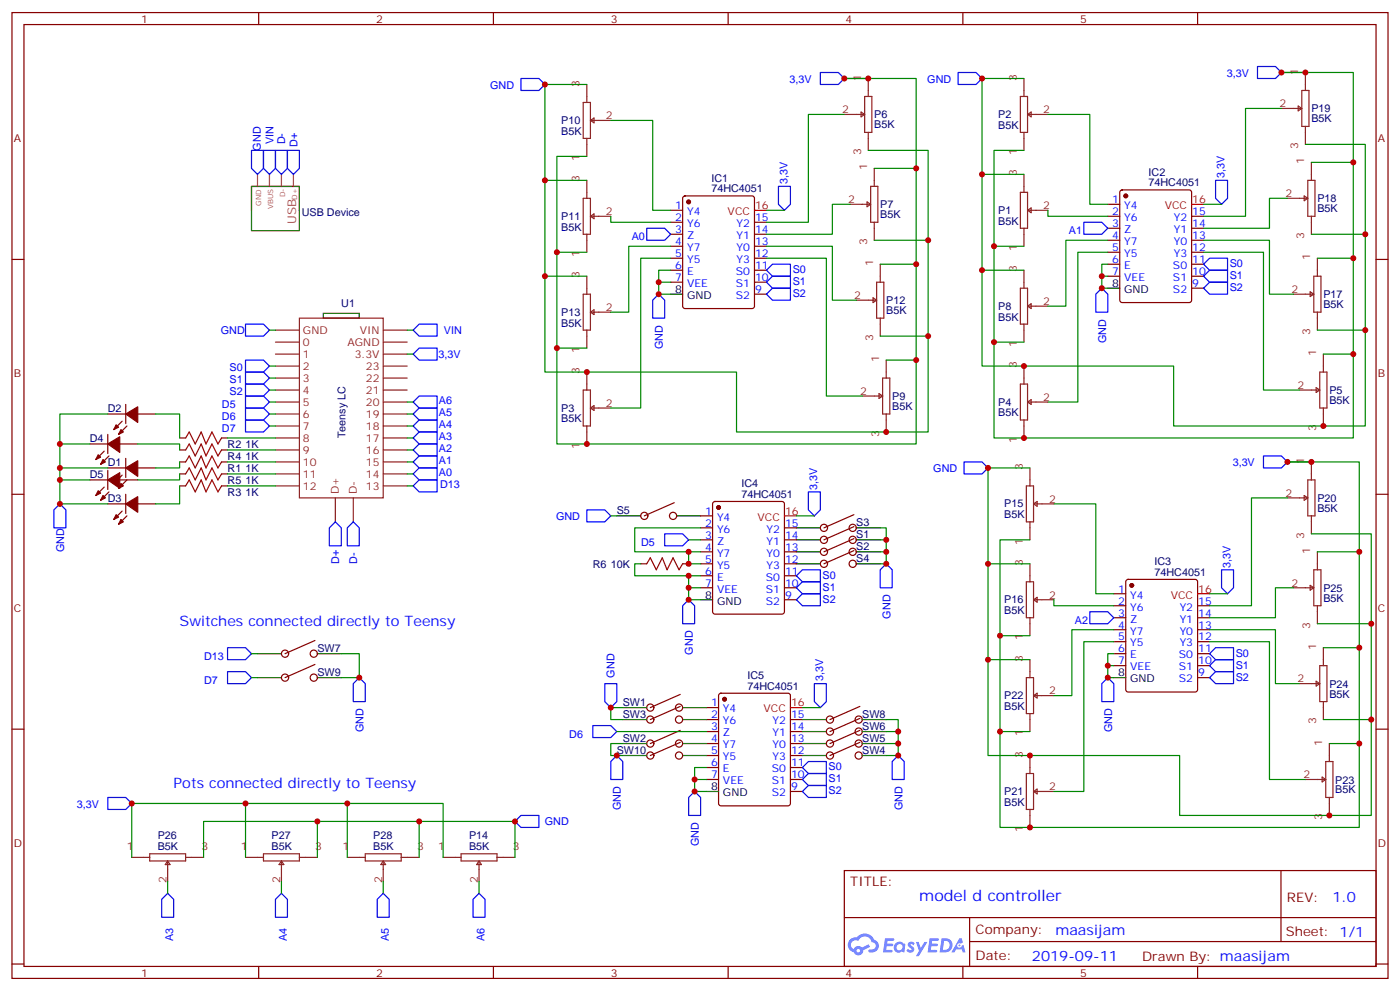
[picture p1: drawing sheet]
<svg xmlns="http://www.w3.org/2000/svg" width="412mm" height="292mm" viewBox="0 0 412 292" stroke-linecap="round" stroke-linejoin="round" font-family="sans-serif">
<g fill="none" stroke="#870000" stroke-width=".35">
<path d="M3.5 3.7h405.4v284.3h-405.4zM7.1 7.2h398.2v277.3h-398.2zM76.2 3.7v3.5M145.3 3.7v3.5M214.5 3.7v3.5M283.6 3.7v3.5M352.8 3.7v3.5M3.5 76.4h3.6M405.3 76.4h3.6M3.5 145.5h3.6M405.3 145.5h3.6M3.5 214.7h3.6"/>
<path d="M405.3 214.7h3.6M248.7 256.3h156.6v28.2h-156.6zM377.3 256.3v20.9M248.7 270.1h156.5M285.6 277.2h119.6M285.6 270.1v14.2M3.5 283.8h3.6M76.2 284.5v3.5M145.3 284.5v3.5M214.5 284.5v3.5M283.6 284.5v3.5M352.8 284.5v3.5"/>
<path d="M405.3 283.8h3.6"/>
</g>
<g fill="#5487ff">
<path d="M267.7 277.5a1.22 1.22 0 0 1 1.7 .2l-.4 .6a.47 .47 0 0 0-.3-.4 .47 .47 0 0 0-.5 .2l.1 .2a1.14 1.14 0 0 1 .8 1.8 1.14 1.14 0 0 1-1.9 0l-.2-.2 .5-.6 .7 .5a.29 .29 0 0 0 .3-.3 .29 .29 0 0 0-.2-.3 1.04 1.04 0 0 1-.6-1.7z"/>
<path d="M260.7 276.2h2.4l.3 .2-.2 .5-1.8 .1-.1 .8h1.5l.3 .4-.3 .4h-1.6l-.2 1.1h1.7l.2 .3-.2 .3-2.6 .1z"/>
<path d="M273.8 276.2h2.4l.3 .2-.1 .5-1.8 .1-.2 .8h1.6l.3 .4-.4 .4-1.6-.1-.1 1.1 1.7 .1 .2 .3-.2 .3-2.6 .1z"/>
<path d="M282.6 276.2h.7l.3 1.3-.6 .3a.69 .69 0 0 0-1 .3 .69 .69 0 0 0 .4 .9 .69 .69 0 0 0 .9-.6l.5-.2 .6 2.2h-.8l-.2-.9h-1.8l-.5 .9h-.8z"/>
<path d="M269.8 277.3h.8l.6 1.8 1.1-1.8h.9l-2.6 4.2h-.8l.9-1.5z"/>
<path d="M277.4 276.2l-.6 4.2h1.3a2.11 2.11 0 0 0 2.5-2.1 2.11 2.11 0 0 0-2.5-2.1zM278.1 277a1.39 1.39 0 0 1 1.7 1.4 1.39 1.39 0 0 1-1.8 1.2h-.3z"/>
<path d="M263.7 277.8a1.54 1.54 0 0 0-.1 2.2 1.54 1.54 0 0 0 2.2 .1l.6 .3 .3-2.3-.2-.3h-.4a1.49 1.49 0 0 0-2.4 0zM264 278.8a.94 .94 0 0 1 1.8 0 .94 .94 0 0 1-1.8 0z"/>
<path d="M250.4 276.6a2.18 2.18 0 0 0 1.1 3.7 1.44 1.44 0 0 0 1.6 .9 1.44 1.44 0 0 0 1.2-1.4l2-1.1-.5-.7-1.9 1a1.47 1.47 0 0 0-2.4 .4 1.39 1.39 0 0 1-.7-1.9 1.39 1.39 0 0 1 2-.5 2.12 2.12 0 0 1 2.2-1.3 2.12 2.12 0 0 1 1.9 1.7 1.14 1.14 0 0 1 1.1 1.4 1.14 1.14 0 0 1-1.7 .7 .43 .43 0 0 0-.5 .4 .43 .43 0 0 0 .4 .5 1.98 1.98 0 0 0 2.5-1.2 1.98 1.98 0 0 0-1.2-2.6 3.1 3.1 0 0 0-5.3-.6l-.9 .1zM252.3 279.9a.55 .55 0 0 1 1.1 0 .55 .55 0 0 1-1.1 0z"/>
<circle cx="282.6" cy="278.3" r=".26"/>
</g>
<g fill="none" stroke="#000" stroke-width=".35">
<path d="M74.1 54.9h14.1v13h-14.1zM95.2 92.3h10.6v1.4h-10.6zM197.6 86.6h3.5M326.3 84.8h3.5M181.7 151.9h7M199.3 151.9h7.1M234.6 155.4h7.1M234.6 158.9h7.1M252.2 155.4h7.1M252.2 158.9h7.1M206.4 176.6h3.5M234.6 162.5h7.1"/>
<path d="M234.6 166h7.1M252.2 162.5h7.1M252.2 166h7.1M75.8 199.5h7.1M75.8 192.4h7.1M93.5 199.5h7M93.5 192.4h7M328.1 199.5h3.5M183.4 208.3h7.1M183.4 211.8h7.1M183.4 218.9h7.1M201.1 208.3h7"/>
<path d="M201.1 211.8h7M201.1 218.9h7M236.4 211.8h7M236.4 218.9h7M236.4 215.4h7M254 211.8h7.1M254 218.9h7.1M254 215.4h7.1M183.4 222.4h7.1M201.1 222.4h7M208.1 233h3.6M236.4 222.4h7"/>
<path d="M254 222.4h7.1"/>
</g>
<g fill="none" stroke="#8c2424" stroke-width=".35">
<path d="M171.8 30.2h2.1v10.5h-2.1zM172.9 24.9v5.3M173.9 35.5h6M173.9 35.5l1.1-.8v1.5zM248.7 33.7h6M253.6 33l1.1 .7-1.1 .7zM254.7 28.4h2.1v10.6h-2.1zM255.8 23.1v5.3M255.8 39v5.3M300.6 28.4h2.1v10.6h-2.1zM301.6 23.1v5.3M301.6 39v5.3"/>
<path d="M302.7 33.7h6M302.7 33.7l1-.7v1.4zM377.5 31.9h6M382.4 31.2l1.1 .7-1.1 .7zM383.5 26.6h2.1v10.6h-2.1zM384.5 21.3v5.3M384.5 37.2v5.3M171.8 58.4h2.1v10.6h-2.1zM172.9 40.7v5.3M172.9 53.1v5.3M255.4 59.4l1.1 .7-1.1 .8zM256.5 54.9h2.1v10.5h-2.1z"/>
<path d="M257.5 49.6v5.3M300.6 56.6h2.1v10.6h-2.1zM301.6 51.3v5.3M379.2 58.4h6M384.2 57.7l1 .7-1 .7zM385.2 53.1h2.1v10.6h-2.1zM386.3 47.8v5.3M172.9 69v5.3M173.9 63.7l1.1-.7v1.4zM173.9 63.7h6M250.5 60.1h6M257.5 65.4v5.3"/>
<path d="M259.3 77.8v5.3M301.6 67.2v5.3M301.6 79.6v5.2M302.7 61.9l1-.7v1.4zM302.7 61.9h6M386.3 63.7v5.3M388.1 76v5.3M81.1 97.2h7.1M88.2 93.7h24.7v52.9h-24.7zM112.9 97.2h7M171.8 86.6h2.1v10.6h-2.1zM172.9 81.3v5.3"/>
<path d="M172.9 97.2v5.3M173.9 91.9l1.1-.7v1.4zM173.9 91.9h6M252.2 88.4h6M257.2 87.7l1 .7-1 .7zM258.2 83.1h2.1v10.6h-2.1zM259.3 93.7v5.3M300.6 84.8h2.1v10.6h-2.1zM301.6 95.4v5.3M302.7 90.1l1-.7v1.4zM302.7 90.1h6M381 86.6h6"/>
<path d="M385.9 85.9l1.1 .7-1.1 .7zM387 81.3h2.1v10.6h-2.1zM388.1 91.9v5.3M81.1 100.7h7.1M81.1 104.2h7.1M81.1 107.8h7.1M81.1 111.3h7.1M81.1 114.8h7.1M81.1 118.4h7.1M112.9 100.7h7M112.9 104.2h7M112.9 107.8h7"/>
<path d="M112.9 111.3h7M112.9 114.8h7M112.9 118.4h7M171.8 114.8h2.1v10.6h-2.1zM172.9 109.5v5.3M254 116.6h6M258.9 115.9l1.1 .7-1.1 .7zM260 111.3h2.1v10.6h-2.1zM261.1 106v5.3M300.6 113.1h2.1v10.5h-2.1zM301.6 107.8v5.3M302.7 118.4h6"/>
<path d="M302.7 118.4l1-.7v1.4zM382.8 114.8h6M387.7 114.1l1.1 .7-1.1 .7zM388.8 109.5h2.1v10.6h-2.1zM389.8 104.2v5.3M81.1 121.9h7.1M81.1 125.4h7.1M81.1 128.9h7.1M81.1 132.5h7.1M81.1 136h7.1M81.1 139.5h7.1M112.9 121.9h7"/>
<path d="M112.9 125.4h7M112.9 128.9h7M112.9 132.5h7M112.9 136h7M112.9 139.5h7M172.9 125.4v5.3M173.9 120.1l1.1-.7v1.4zM173.9 120.1h6M261.1 121.9v5.3M301.6 123.6v5.3M303.4 137.8v5.3M386.3 136v5.3"/>
<path d="M389.8 120.1v5.3M81.1 143.1h7.1M98.8 146.6v7M104.1 146.6v7M112.9 143.1h7M302.3 143.1h2.1v10.5h-2.1zM303.4 153.6v5.3M304.4 148.3l1.1-.7v1.4zM304.4 148.3h6M379.2 146.6h6M384.2 145.9l1 .7-1 .7zM385.2 141.3h2.1v10.6h-2.1z"/>
<path d="M386.3 151.9v5.3M302.3 171.3h2.1v10.6h-2.1zM303.4 166v5.3M304.4 176.6l1.1-.7v1.4zM304.4 176.6h6M381 173h6M385.9 172.3l1.1 .7-1.1 .7zM387 167.7h2.1v10.6h-2.1zM388.1 162.5v5.2M388.1 178.3v5.3M302.3 199.5h2.1v10.6h-2.1zM303.4 181.9v5.2"/>
<path d="M303.4 194.2v5.3M388.8 196h2.1v10.6h-2.1zM389.8 190.7v5.3M303.4 210.1v5.3M304.4 204.8l1.1-.7v1.4zM304.4 204.8h6M382.8 201.3h6M387.7 200.6l1.1 .7-1.1 .7zM389.8 206.6v5.2M391.6 218.9v5.3M302.3 227.7h2.1v10.6h-2.1zM303.4 222.4v5.3"/>
<path d="M303.4 238.3v5.3M304.4 233h6M304.4 233l1.1-.7v1.4zM384.5 229.5h6M389.5 228.8l1 .7-1 .7zM390.5 224.2h2.1v10.6h-2.1zM391.6 234.8v5.3M38.8 252.4h5.3M44.1 251.4h10.6v2.1h-10.6zM49.4 253.5v6M49.4 253.5l.7 1h-1.4zM54.7 252.4h5.3"/>
<path d="M72.3 252.4h5.3M77.6 251.4h10.6v2.1h-10.6zM82.9 253.5l.7 1h-1.4zM82.9 253.5v6M88.2 252.4h5.3M102.3 252.4h5.3M107.6 251.4h10.6v2.1h-10.6zM112.9 253.5l.7 1h-1.4zM112.9 253.5v6M118.2 252.4h5.3M130.5 252.4h5.3M135.8 251.4h10.6v2.1h-10.6z"/>
<path d="M141.1 253.5l.7 1h-1.4zM141.1 253.5v6M146.4 252.4h5.3"/>
</g>
<g fill="none" stroke="#870000" stroke-width=".35">
<path d="M201.3 57.9l.5-.2h19.7l.7 .4v32l-.4 .7h-20l-.7-.4v-32zM330.1 56.1l.5-.2h19.7l.7 .4v32.1l-.4 .6-20 .1-.7-.5-.1-32zM197.6 61.9h3.5M197.6 65.4h3.5M197.6 69h3.5M197.6 72.5h3.5M197.6 76h3.5M197.6 79.6h3.5M222.2 65.4h3.6M222.2 69h3.6M222.2 72.5h3.6M222.2 76h3.6"/>
<path d="M222.2 79.6h3.6M326.3 60.1h3.5M326.3 63.7h3.5M326.3 67.2h3.5M326.3 70.7h3.5M326.3 74.3h3.5M326.3 77.8h3.5M351 63.7h3.5M351 67.2h3.5M351 70.7h3.5M351 74.3h3.5M351 77.8h3.5"/>
<path d="M197.6 83.1h3.5M222.2 83.1h3.6M222.2 86.6h3.6M326.3 81.3h3.5M351 81.3h3.5M351 84.8h3.5M37 119.1v5.6M26.5 130.7h5.2M30.7 132.8l-2.5 2.5M31.7 121.9h5.3M31.7 127.9v5.6M31.7 138.5v5.6"/>
<path d="M31.7 137.8h5.3M32.1 134.2l-2.5 2.5M35.3 130.7h5.3M36 124l-2.5 2.5M36 139.9l-2.5 2.4M37 134.9v5.7M37.4 125.4l-2.5 2.5M40.6 121.9h5.3M40.6 137.8h5.3M52.9 128.9h1.8M52.9 132.5h1.8M52.9 136h1.8"/>
<path d="M52.9 139.5h1.8M65.3 128.9h1.7M65.3 132.5h1.7M65.3 136h1.7M65.3 139.5h1.7M26.5 141.3h5.2M30.7 143.4l-2.5 2.5M31.7 148.3h5.3M32.1 144.8l-2.5 2.5M35.3 141.3h5.3M36 150.5l-2.5 2.4M37 145.5v5.7"/>
<path d="M37.4 141.3l-2.5 2.5M37.4 151.9l-2.5 2.4M40.6 148.3h5.3M52.9 143.1h1.8M65.3 143.1h1.7M198.6 148l-8.8 3.9M206.4 151.9h3.5M206.4 155.4h3.5M206.4 158.9h3.5M210.1 147.8l.5-.2h19.8l.6 .5 .1 32-.5 .6-20 .1-.6-.5-.1-32zM231.1 155.4h3.5M231.1 158.9h3.5"/>
<path d="M251.5 151.5l-8.8 3.9M251.5 155l-8.8 3.9M251.5 158.6l-8.8 3.9M188.7 166h1.8M201.1 166h1.7M206.4 162.5h3.5M206.4 166h3.5M206.4 169.5h3.5M206.4 173h3.5M231.1 162.5h3.5M231.1 166h3.5M231.1 169.5h3.5"/>
<path d="M231.1 173h3.5M231.1 176.6h3.5M251.5 162.1l-8.8 3.9M328.1 174.8h3.5M328.1 178.3h3.5M331.8 170.8l.5-.2h19.8l.6 .4 .1 32-.5 .7h-20l-.6-.4-.1-32zM352.8 178.3h3.5M92.8 188.6l-8.8 3.8M92.8 195.6l-8.8 3.9M328.1 181.9h3.5M328.1 185.4h3.5M328.1 188.9h3.5"/>
<path d="M328.1 192.4h3.5M328.1 196h3.5M352.8 181.9h3.5M352.8 185.4h3.5M352.8 188.9h3.5M352.8 192.4h3.5M352.8 196h3.5M352.8 199.5h3.5M192.6 218.9a1.06 1.06 0 0 0-1.5-1 1.06 1.06 0 0 0-.3 1.8 1.06 1.06 0 0 0 1.8-.5v-.3M200.4 204.4l-8.8 3.9M200.4 208l-8.8 3.8M200.4 215l-8.8 3.9"/>
<path d="M200.4 218.5l-8.8 3.9M201.1 218.9a1.06 1.06 0 0 0-1.5-1 1.06 1.06 0 0 0-.3 1.8 1.06 1.06 0 0 0 1.7-.5l.1-.3M208.1 208.3h3.6M208.1 211.8h3.6M208.1 215.4h3.6M208.1 218.9h3.6M211.9 204.3l.5-.2h19.7l.7 .4v32l-.4 .7h-20l-.7-.4v-32zM232.8 211.8h3.6M232.8 215.4h3.6M232.8 218.9h3.6M245.5 218.9a1.06 1.06 0 0 0-1.5-1 1.06 1.06 0 0 0-.2 1.8 1.06 1.06 0 0 0 1.7-.5v-.3M253.3 208l-8.8 3.8"/>
<path d="M253.3 211.5l-8.8 3.9M253.3 215l-8.8 3.9M253.3 218.5l-8.8 3.9M254 218.9a1.06 1.06 0 0 0-1.5-1 1.06 1.06 0 0 0-.3 1.8 1.06 1.06 0 0 0 1.7-.5l.1-.3M208.1 222.4h3.6M208.1 226h3.6M208.1 229.5h3.6M232.8 222.4h3.6M232.8 226h3.6M232.8 229.5h3.6M232.8 233h3.6"/>
<circle cx="189.8" cy="151.9" r="1.06"/>
<circle cx="198.3" cy="151.9" r="1.06"/>
<circle cx="242.7" cy="155.4" r="1.06"/>
<circle cx="242.7" cy="158.9" r="1.06"/>
<circle cx="251.2" cy="155.4" r="1.06"/>
<circle cx="251.2" cy="158.9" r="1.06"/>
<circle cx="242.7" cy="166" r="1.06"/>
<circle cx="242.7" cy="162.5" r="1.06"/>
<circle cx="251.2" cy="166" r="1.06"/>
<circle cx="251.2" cy="162.5" r="1.06"/>
<circle cx="84" cy="199.5" r="1.06"/>
<circle cx="84" cy="192.4" r="1.06"/>
<circle cx="92.4" cy="192.4" r="1.06"/>
<circle cx="92.4" cy="199.5" r="1.06"/>
<circle cx="191.6" cy="211.8" r="1.06"/>
<circle cx="191.6" cy="208.3" r="1.06"/>
<circle cx="200" cy="208.3" r="1.06"/>
<circle cx="200" cy="211.8" r="1.06"/>
<circle cx="244.5" cy="215.4" r="1.06"/>
<circle cx="244.5" cy="211.8" r="1.06"/>
<circle cx="252.9" cy="211.8" r="1.06"/>
<circle cx="252.9" cy="215.4" r="1.06"/>
<circle cx="191.6" cy="222.4" r="1.06"/>
<circle cx="200" cy="222.4" r="1.06"/>
<circle cx="244.5" cy="222.4" r="1.06"/>
<circle cx="252.9" cy="222.4" r="1.06"/>
</g>
<g fill="#870000" stroke="#870000" stroke-width=".35">
<path d="M34.2 125.1l.7 .7-1.4 .7z"/>
<path d="M35.6 126.5l.7 .7-1.4 .7z"/>
<path d="M37 121.9l3.6-2.1v4.6z"/>
<path d="M28.9 133.9l.7 .7-1.4 .7z"/>
<path d="M30.3 135.3l.7 .7-1.4 .7z"/>
<path d="M31.7 130.7l3.6-2.1v4.6z"/>
<path d="M34.2 140.9l.7 .7-1.4 .7z"/>
<path d="M35.6 142.3l.7 .8-1.4 .7z"/>
<path d="M37 137.8l3.6-2.2v4.6z"/>
<path d="M28.9 144.5l.7 .7-1.4 .7z"/>
<path d="M30.3 145.9l.7 .7-1.4 .7z"/>
<path d="M31.7 141.3l3.6-2.1v4.6z"/>
<path d="M34.2 151.5l.7 .7-1.4 .7z"/>
<path d="M35.6 152.9l.7 .7-1.4 .7z"/>
<path d="M37 148.3l3.6-2.1v4.6z"/>
<circle cx="202.8" cy="59.4" r=".53"/>
<circle cx="211.7" cy="149.4" r=".53"/>
<circle cx="331.6" cy="57.7" r=".53"/>
<circle cx="333.4" cy="172.3" r=".53"/>
<circle cx="213.4" cy="205.8" r=".53"/>
</g>
<path d="M222.2 61.9h3.6M351 60.1h3.5M231.1 151.9h3.5M352.8 174.8h3.5M232.8 208.3h3.6" fill="none" stroke="#f00" stroke-width=".35"/>
<path d="M54.7 128.9l1-1.7 1.8 3.5 1.8-3.5 1.4 3.5 1.7-3.5 1.8 3.5 1.1-1.8M54.7 132.5l1-1.8 1.8 3.5 1.8-3.5 1.4 3.5 1.7-3.5 1.8 3.5 1.1-1.7M54.7 136l1-1.8 1.8 3.6 1.8-3.6 1.4 3.6 1.7-3.6 1.8 3.6 1.1-1.8M54.7 139.5l1-1.7 1.8 3.5 1.8-3.5 1.4 3.5 1.7-3.5 1.8 3.5 1.1-1.8M54.7 143.1l1-1.8 1.8 3.5 1.8-3.5 1.4 3.5 1.7-3.5 1.8 3.5 1.1-1.7M190.5 166l1.1-1.8 1.7 3.5 1.8-3.5 1.4 3.5 1.8-3.5 1.7 3.5 1.1-1.7" fill="none" stroke="#a10000" stroke-width=".35"/>
<path d="M75.8 51.3v3.5M79.4 51.3v3.5M82.9 51.3v3.5M86.4 51.3v3.5M74.1 62v-7.1h14.1v7.1" fill="none" stroke="#a64a4a" stroke-width=".35"/>
<g fill="none" stroke="#00f" stroke-width=".35">
<path d="M370.4 19.6h5.3l1.8 1.7-1.8 1.8h-5.3zM153.5 23.1h5.2l1.8 1.8-1.8 1.7h-5.2zM241.7 21.3h5.2l1.8 1.8-1.8 1.8h-5.2zM282.2 21.3h5.3l1.8 1.8-1.8 1.8h-5.3zM74.1 44.3h3.5v5.3l-1.8 1.7-1.7-1.7zM77.6 44.3h3.5v5.3l-1.7 1.7-1.8-1.7zM81.1 44.3h3.6v5.3l-1.8 1.7-1.8-1.7zM84.7 44.3h3.5v5.3l-1.8 1.7-1.7-1.7zM229.3 54.9h3.5v5.2l-1.7 1.8-1.8-1.8zM358.1 53.1h3.5v5.3l-1.8 1.7-1.7-1.7zM190.5 67.2h5.3l1.8 1.8-1.8 1.7h-5.3zM225.8 79.6l1.7-1.8h5.3v3.5h-5.3z"/>
<path d="M319.3 65.4h5.3l1.7 1.8-1.7 1.8h-5.3zM354.5 77.8l1.8-1.8h5.3v3.6h-5.3zM72.3 95.4h5.3l1.8 1.8-1.8 1.8h-5.3zM121.7 97.2l1.8-1.8h5.3v3.6h-5.3zM194 86.6l1.8 1.8v5.3h-3.5v-5.3zM225.8 86.6l1.7-1.8h5.3v3.6h-5.3zM225.8 83.1l1.7-1.8h5.3v3.5h-5.3zM324.6 84.8l1.7 1.8v5.3h-3.5v-5.3zM354.5 81.3l1.8-1.7h5.3v3.5h-5.3zM354.5 84.8l1.8-1.7h5.3v3.5h-5.3zM72.3 106h5.3l1.8 1.8-1.8 1.7h-5.3zM72.3 109.5h5.3l1.8 1.8-1.8 1.8h-5.3z"/>
<path d="M72.3 113.1h5.3l1.8 1.7-1.8 1.8h-5.3zM72.3 116.6h5.3l1.8 1.8-1.8 1.7h-5.3zM121.7 104.2l1.8-1.7h5.3v3.5h-5.3zM121.7 118.4l1.8-1.8h5.3v3.5h-5.3zM72.3 120.1h5.3l1.8 1.8-1.8 1.7h-5.3zM72.3 123.6h5.3l1.8 1.8-1.8 1.8h-5.3zM121.7 139.5l1.8-1.7h5.3v3.5h-5.3zM121.7 136l1.8-1.8h5.3v3.6h-5.3zM121.7 132.5l1.8-1.8h5.3v3.5h-5.3zM121.7 128.9l1.8-1.7h5.3v3.5h-5.3zM121.7 125.4l1.8-1.8h5.3v3.6h-5.3zM121.7 121.9l1.8-1.8h5.3v3.5h-5.3z"/>
<path d="M284 136h5.3l1.7 1.8-1.7 1.7h-5.3zM372.2 134.2h5.3l1.7 1.8-1.7 1.8h-5.3zM17.6 148.3l1.8 1.8v5.3h-3.5v-5.3zM98.8 153.6l1.7 1.8v5.3h-3.5v-5.3zM104.1 153.6l1.7 1.8v5.3h-3.5v-5.3zM121.7 143.1l1.8-1.8h5.3v3.5h-5.3zM172.9 150.1h5.3l1.7 1.8-1.7 1.7h-5.3zM195.8 157.2h5.3l1.7 1.7-1.7 1.8h-5.3zM238.1 144.8h3.6v5.3l-1.8 1.8-1.8-1.8zM202.8 176.6l1.8 1.7v5.3h-3.5v-5.3zM234.6 169.5l1.8-1.8h5.3v3.6h-5.3zM234.6 173l1.8-1.7h5.3v3.5h-5.3z"/>
<path d="M234.6 176.6l1.8-1.8h5.3v3.5h-5.3zM261.1 166l1.7 1.7v5.3h-3.5v-5.3zM359.8 167.7h3.6v5.3l-1.8 1.8-1.8-1.8zM67 190.7h5.3l1.8 1.7-1.8 1.8h-5.3zM67 197.7h5.3l1.8 1.8-1.8 1.8h-5.3zM105.8 199.5l1.8 1.8v5.3h-3.5v-5.3zM321 180.1h5.3l1.8 1.8-1.8 1.7h-5.3zM326.3 199.5l1.8 1.8v5.3h-3.5v-5.3zM356.3 192.4l1.8-1.7h5.3v3.5h-5.3zM356.3 199.5l1.8-1.8h5.3v3.6h-5.3zM358.1 194.2h5.3v3.5h-5.3l-1.8-1.7zM174.6 213.6h5.3l1.8 1.8-1.8 1.7h-5.3z"/>
<path d="M178.2 201.3h3.5v5.3l-1.8 1.7-1.7-1.7zM239.9 201.3h3.5v5.3l-1.7 1.7-1.8-1.7zM31.7 234.8h5.3l1.8 1.7-1.8 1.8h-5.3zM181.7 222.4l1.7 1.8v5.3h-3.5v-5.3zM204.6 233l1.8 1.8v5.3h-3.6v-5.3zM236.4 233l1.7-1.8h5.3v3.6h-5.3zM236.4 229.5l1.7-1.8h5.3v3.5h-5.3zM236.4 226l1.7-1.8h5.3v3.5h-5.3zM264.6 222.4l1.7 1.8v5.3h-3.5v-5.3zM151.7 241.8l1.8-1.7h5.2v3.5h-5.2zM49.4 263l1.8 1.8v5.3h-3.6v-5.3zM82.9 263l1.8 1.8v5.3h-3.6v-5.3z"/>
<path d="M112.9 263l1.8 1.8v5.3h-3.6v-5.3zM139.3 264.8l1.8-1.8 1.8 1.8v5.3h-3.6z"/>
</g>
<g fill="none" stroke="#008700" stroke-width=".35">
<path d="M172.9 24.9h-12.4v28.2h12.4M179.9 35.5h12.4v26.4h5.3M248.7 33.7h-10.6v31.7h-12.3M255.8 23.1h-7.1h21.2v26.5M301.6 23.1h-12.3v28.2h12.3M308.7 33.7h12.3v26.4h5.3M377.5 31.9h-10.6v31.8h-12.4M384.5 21.3h-7h21.1v26.5M160.5 53.1v28.2h12.4M172.9 46h-8.9v28.3h8.9M255.8 44.3h17.6v26.4M257.5 49.6h12.4v28.2"/>
<path d="M289.3 51.3v28.3h12.3M301.6 44.3h-8.8v28.2h8.8M379.2 58.4h-5.3v8.8h-19.4M384.5 42.5h17.7v26.5M386.3 47.8h12.3v28.2M164 74.3v28.2h8.9M179.9 63.7v1.7h17.7M197.6 72.5h-12.4v19.4h-5.3M197.6 76h-8.9v44.1h-8.8M197.6 79.6h-3.6v3.5h3.6M225.8 72.5h19.4v15.9h7M225.8 76h17.6v40.6h10.6"/>
<path d="M225.8 61.9h5.3M250.5 60.1h-5.3v8.9h-19.4M257.5 70.7h15.9v28.3M259.3 77.8h10.6v28.2M289.3 79.6v28.2h56.4v17.6h56.5v-28.2h-14.1M292.8 72.5v28.2h8.8M308.7 61.9v1.8h17.6M326.3 74.3h-8.8v44.1h-8.8M326.3 70.7h-12.3v19.4h-5.3M326.3 77.8h-1.7v3.5h1.7M354.5 74.3h17.7v40.5h10.6M354.5 70.7h19.4v15.9h7.1"/>
<path d="M354.5 60.1h5.3M386.3 69h15.9v28.2M388.1 76h10.5v28.2M79.4 97.2h1.7M119.9 97.2h1.8M160.5 81.3v28.2h56.5v17.7h56.4v-28.2h-14.1M194 83.1v3.5h3.6M324.6 81.3v3.5h1.7M79.4 107.8h1.7M79.4 111.3h1.7M79.4 114.8h1.7M79.4 118.4h1.7"/>
<path d="M119.9 118.4h1.8M119.9 104.2h1.8M164 102.5v28.2h105.9v-24.7h-8.8M292.8 100.7v28.2h105.8v-24.7h-8.8M17.6 130.7v7.1h14.1M17.6 137.8v3.5h8.9M31.7 121.9h-14.1v8.8h8.9M40.6 130.7h12.3v1.8M45.9 121.9h7v7M52.9 136v1.8h-7M52.9 139.5v1.8h-12.3M67 136h14.1"/>
<path d="M67 139.5h14.1M67 132.5h14.1M67 128.9h14.1M79.4 121.9h1.7M79.4 125.4h1.7M119.9 136h1.8M119.9 139.5h1.8M119.9 132.5h1.8M119.9 121.9h1.8M119.9 125.4h1.8M119.9 128.9h1.8M303.4 137.8h-12.4v28.2h12.4"/>
<path d="M386.3 136h-7.1h21.2v26.5M17.6 141.3v7h14.1M52.9 143.1v5.2h-7M67 143.1h14.1M119.9 143.1h1.8M179.9 151.9h1.8M202.8 158.9h3.6M206.4 155.4h-19.4v7.1h19.4M234.6 151.9h5.3M259.3 155.4h1.8v3.5h-1.8M261.1 158.9v3.6h-1.8M303.4 158.9h-8.8v28.2h8.8"/>
<path d="M310.4 148.3h12.4v26.5h5.3M379.2 146.6h-10.5v31.7h-12.4M386.3 157.2h17.6v26.4M188.7 166h-1.7v3.5h15.8M202.8 173v3.6h3.6M202.8 162.5v3.5h3.6M206.4 169.5h-3.6v3.5h3.6M261.1 162.5v3.5h-1.8M291 166v28.2h12.4M310.4 176.6v1.7h17.7M356.3 174.8h5.3M381 173h-5.3v8.9h-19.4"/>
<path d="M388.1 162.5h12.3v28.2M74.1 192.4h1.7M74.1 199.5h1.7M100.5 192.4h5.3v7.1h-5.3M291 194.2v28.2h56.5v17.7h56.4v-28.3h-14.1M294.6 187.1v28.3h8.8M326.3 196v3.5h1.8M328.1 188.9h-8.8v44.1h-8.9M328.1 185.4h-12.4v19.4h-5.3M328.1 192.4h-1.8v3.6h1.8M356.3 188.9h17.6v40.6h10.6M356.3 185.4h19.4v15.9h7.1"/>
<path d="M388.1 183.6h15.8v28.2M389.8 190.7h10.6v28.2M181.7 215.4h26.4M183.4 208.3h-3.5v3.5h3.5M183.4 218.9h-3.5v3.5h3.5M236.4 208.3h5.3M261.1 211.8h3.5v3.6h-3.5M264.6 215.4v3.5h-3.5M264.6 218.9v3.5h-3.5M294.6 215.4v28.2h105.8v-24.7h-8.8M72.3 236.5h30v15.9M102.3 236.5h28.2v15.9"/>
<path d="M204.6 229.5v3.5h3.5M208.1 226h-3.5v3.5h3.5M38.8 252.4v-15.9h33.5v15.9M49.4 259.5v3.5M60 252.4v-10.6h33.5v10.6M82.9 259.5v3.5M93.5 241.8h30v10.6M112.9 259.5v3.5M123.5 241.8h28.2v10.6M141.1 259.5v3.5"/>
</g>
<g fill="#c00">
<circle cx="202.8" cy="169.5" r=".88"/>
<circle cx="202.8" cy="162.5" r=".88"/>
<circle cx="204.6" cy="233" r=".88"/>
<circle cx="204.6" cy="229.5" r=".88"/>
<circle cx="326.3" cy="199.5" r=".88"/>
<circle cx="326.3" cy="196" r=".88"/>
<circle cx="194" cy="86.6" r=".88"/>
<circle cx="194" cy="83.1" r=".88"/>
<circle cx="379.2" cy="136" r=".88"/>
<circle cx="291" cy="137.8" r=".88"/>
<circle cx="294.6" cy="187.1" r=".88"/>
<circle cx="400.4" cy="162.5" r=".88"/>
<circle cx="403.9" cy="183.6" r=".88"/>
<circle cx="291" cy="194.2" r=".88"/>
<circle cx="291" cy="166" r=".88"/>
<circle cx="391.6" cy="240.1" r=".88"/>
<circle cx="403.9" cy="211.8" r=".88"/>
<circle cx="303.4" cy="222.4" r=".88"/>
<circle cx="294.6" cy="215.4" r=".88"/>
<circle cx="303.4" cy="243.6" r=".88"/>
<circle cx="400.4" cy="190.7" r=".88"/>
<circle cx="400.4" cy="218.9" r=".88"/>
<circle cx="386.3" cy="136" r=".88"/>
<circle cx="248.7" cy="23.1" r=".88"/>
<circle cx="160.5" cy="24.9" r=".88"/>
<circle cx="164" cy="74.3" r=".88"/>
<circle cx="269.9" cy="49.6" r=".88"/>
<circle cx="273.4" cy="70.7" r=".88"/>
<circle cx="160.5" cy="81.3" r=".88"/>
<circle cx="160.5" cy="53.1" r=".88"/>
<circle cx="261.1" cy="127.2" r=".88"/>
<circle cx="273.4" cy="99" r=".88"/>
<circle cx="172.9" cy="109.5" r=".88"/>
<circle cx="164" cy="102.5" r=".88"/>
<circle cx="172.9" cy="130.7" r=".88"/>
<circle cx="269.9" cy="77.8" r=".88"/>
<circle cx="269.9" cy="106" r=".88"/>
<circle cx="255.8" cy="23.1" r=".88"/>
<circle cx="384.5" cy="21.3" r=".88"/>
<circle cx="398.6" cy="104.2" r=".88"/>
<circle cx="398.6" cy="76" r=".88"/>
<circle cx="301.6" cy="128.9" r=".88"/>
<circle cx="292.8" cy="100.7" r=".88"/>
<circle cx="301.6" cy="107.8" r=".88"/>
<circle cx="402.2" cy="97.2" r=".88"/>
<circle cx="389.8" cy="125.4" r=".88"/>
<circle cx="289.3" cy="51.3" r=".88"/>
<circle cx="289.3" cy="79.6" r=".88"/>
<circle cx="402.2" cy="69" r=".88"/>
<circle cx="398.6" cy="47.8" r=".88"/>
<circle cx="292.8" cy="72.5" r=".88"/>
<circle cx="289.3" cy="23.1" r=".88"/>
<circle cx="377.5" cy="21.3" r=".88"/>
<circle cx="324.6" cy="81.3" r=".88"/>
<circle cx="324.6" cy="84.8" r=".88"/>
<circle cx="202.8" cy="173" r=".88"/>
<circle cx="202.8" cy="176.6" r=".88"/>
<circle cx="202.8" cy="166" r=".88"/>
<circle cx="261.1" cy="158.9" r=".88"/>
<circle cx="261.1" cy="162.5" r=".88"/>
<circle cx="261.1" cy="166" r=".88"/>
<circle cx="264.6" cy="215.4" r=".88"/>
<circle cx="264.6" cy="218.9" r=".88"/>
<circle cx="264.6" cy="222.4" r=".88"/>
<circle cx="181.7" cy="222.4" r=".88"/>
<circle cx="179.9" cy="208.3" r=".88"/>
<circle cx="105.8" cy="199.5" r=".88"/>
<circle cx="72.3" cy="236.5" r=".88"/>
<circle cx="102.3" cy="236.5" r=".88"/>
<circle cx="93.5" cy="241.8" r=".88"/>
<circle cx="123.5" cy="241.8" r=".88"/>
<circle cx="151.7" cy="241.8" r=".88"/>
<circle cx="38.8" cy="236.5" r=".88"/>
<circle cx="17.6" cy="130.7" r=".88"/>
<circle cx="17.6" cy="137.8" r=".88"/>
<circle cx="17.6" cy="141.3" r=".88"/>
<circle cx="17.6" cy="148.3" r=".88"/>
</g>
<text font-size="4.6" fill="#00f" x="270.8" y="265.3">model d controller</text>
<g font-size="4.2" fill="#00f">
<text x="52.9" y="184.3">Switches connected directly to Teensy</text>
<text x="51.2" y="232">Pots connected directly to Teensy</text>
<text x="392.5" y="265.6">1.0</text>
<text x="310.9" y="275.1">maasijam</text>
<text x="304" y="282.9">2019-09-11</text>
</g>
<g font-size="3.9" fill="#800">
<text x="250.5" y="260.9">TITLE:</text>
<text x="379.1" y="265.6">REV:</text>
<text x="287.4" y="275.1">Company:</text>
<text x="378.7" y="275.7">Sheet: 1/1</text>
<text x="287.4" y="282.8">Date:</text>
<text x="336.4" y="282.8">Drawn By: maasijam</text>
</g>
<text font-size="3.5" fill="#a54b4b" x="87.3" y="66" transform="rotate(-90 87.3 66)">USB</text>
<g font-size="3.2" fill="#800">
<text x="41.6" y="6.7">1</text>
<text x="110.8" y="6.7">2</text>
<text x="179.9" y="6.7">3</text>
<text x="249.1" y="6.7">4</text>
<text x="318.2" y="6.7">5</text>
<text x="4.1" y="41.8">A</text>
<text x="405.9" y="41.8">A</text>
<text x="4.1" y="110.9">B</text>
<text x="405.9" y="110.9">B</text>
<text x="4.1" y="180.1">C</text>
<text x="405.9" y="180.1">C</text>
<text x="4.1" y="249.2">D</text>
<text x="405.9" y="249.2">D</text>
<text x="41.6" y="287.5">1</text>
<text x="110.8" y="287.5">2</text>
<text x="179.9" y="287.5">3</text>
<text x="249.1" y="287.5">4</text>
<text x="318.2" y="287.5">5</text>
</g>
<g font-size="3.2" fill="#8d2323">
<text x="253.6" y="23.7" transform="rotate(-90 253.6 23.7)">1</text>
<text x="299.5" y="23.7" transform="rotate(-90 299.5 23.7)">3</text>
<text x="382.4" y="21.9" transform="rotate(-90 382.4 21.9)">1</text>
<text x="170.7" y="25.5" transform="rotate(-90 170.7 25.5)">3</text>
<text x="178.5" y="35.1">2</text>
<text x="248.1" y="33.3">2</text>
<text x="307.3" y="33.3">2</text>
<text x="376.9" y="31.6">2</text>
<text x="170.7" y="47.4" transform="rotate(-90 170.7 47.4)">1</text>
<text x="253.6" y="45.7" transform="rotate(-90 253.6 45.7)">3</text>
<text x="299.5" y="45.7" transform="rotate(-90 299.5 45.7)">1</text>
<text x="382.4" y="43.9" transform="rotate(-90 382.4 43.9)">3</text>
<text x="170.7" y="53.7" transform="rotate(-90 170.7 53.7)">3</text>
<text x="255.4" y="50.2" transform="rotate(-90 255.4 50.2)">1</text>
<text x="299.5" y="51.9" transform="rotate(-90 299.5 51.9)">3</text>
<text x="384.2" y="48.4" transform="rotate(-90 384.2 48.4)">1</text>
<text x="249.9" y="59.8">2</text>
<text x="378.6" y="58">2</text>
<text x="178.5" y="63.3">2</text>
<text x="307.3" y="61.6">2</text>
<text x="384.2" y="70.4" transform="rotate(-90 384.2 70.4)">3</text>
<text x="170.7" y="75.7" transform="rotate(-90 170.7 75.7)">1</text>
<text x="255.4" y="72.1" transform="rotate(-90 255.4 72.1)">3</text>
<text x="299.5" y="73.9" transform="rotate(-90 299.5 73.9)">1</text>
<text x="385.9" y="76.6" transform="rotate(-90 385.9 76.6)">1</text>
<text x="170.7" y="81.9" transform="rotate(-90 170.7 81.9)">3</text>
<text x="257.2" y="78.4" transform="rotate(-90 257.2 78.4)">1</text>
<text x="299.5" y="80.2" transform="rotate(-90 299.5 80.2)">3</text>
<text x="251.6" y="88">2</text>
<text x="307.3" y="89.8">2</text>
<text x="380.4" y="86.3">2</text>
<text x="178.5" y="91.5">2</text>
<text x="89.2" y="98.2">GND</text>
<text x="89.3" y="101.8">0</text>
<text x="102.4" y="101.8">AGND</text>
<text x="106" y="98.2">VIN</text>
<text x="257.2" y="100.4" transform="rotate(-90 257.2 100.4)">3</text>
<text x="385.9" y="98.6" transform="rotate(-90 385.9 98.6)">3</text>
<text x="89.3" y="105.3">1</text>
<text x="104.5" y="105.3">3.3V</text>
<text x="170.7" y="103.9" transform="rotate(-90 170.7 103.9)">1</text>
<text x="258.9" y="106.6" transform="rotate(-90 258.9 106.6)">1</text>
<text x="299.5" y="102.1" transform="rotate(-90 299.5 102.1)">1</text>
<text x="387.7" y="104.8" transform="rotate(-90 387.7 104.8)">1</text>
<text x="89.3" y="108.8">2</text>
<text x="89.3" y="112.4">3</text>
<text x="107.8" y="112.4">22</text>
<text x="107.8" y="108.8">23</text>
<text x="170.7" y="110.1" transform="rotate(-90 170.7 110.1)">3</text>
<text x="299.5" y="108.4" transform="rotate(-90 299.5 108.4)">3</text>
<text x="89.3" y="115.9">4</text>
<text x="89.3" y="119.4">5</text>
<text x="107.8" y="119.4">20</text>
<text x="107.8" y="115.9">21</text>
<text x="178.5" y="119.8">2</text>
<text x="253.4" y="116.2">2</text>
<text x="307.3" y="118">2</text>
<text x="382.2" y="114.5">2</text>
<text x="89.3" y="122.9">6</text>
<text x="107.8" y="122.9">19</text>
<text x="89.3" y="126.5">7</text>
<text x="89.3" y="130">8</text>
<text x="107.8" y="126.5">18</text>
<text x="107.8" y="130">17</text>
<text x="258.9" y="128.6" transform="rotate(-90 258.9 128.6)">3</text>
<text x="299.5" y="130.4" transform="rotate(-90 299.5 130.4)">1</text>
<text x="387.7" y="126.8" transform="rotate(-90 387.7 126.8)">3</text>
<text x="89.3" y="133.5">9</text>
<text x="89.3" y="137.1">10</text>
<text x="107.8" y="137.1">15</text>
<text x="107.8" y="133.5">16</text>
<text x="170.7" y="132.1" transform="rotate(-90 170.7 132.1)">1</text>
<text x="384.2" y="136.6" transform="rotate(-90 384.2 136.6)">1</text>
<text x="89.3" y="140.6">11</text>
<text x="107.8" y="140.6">14</text>
<text x="301.3" y="138.4" transform="rotate(-90 301.3 138.4)">3</text>
<text x="89.3" y="144.1">12</text>
<text x="99.8" y="145.5" transform="rotate(-90 99.8 145.5)">D+</text>
<text x="105.1" y="145.5" transform="rotate(-90 105.1 145.5)">D-</text>
<text x="107.8" y="144.1">13</text>
<text x="309" y="148">2</text>
<text x="378.6" y="146.2">2</text>
<text x="301.3" y="160.3" transform="rotate(-90 301.3 160.3)">1</text>
<text x="384.2" y="158.6" transform="rotate(-90 384.2 158.6)">3</text>
<text x="301.3" y="166.6" transform="rotate(-90 301.3 166.6)">3</text>
<text x="385.9" y="163.1" transform="rotate(-90 385.9 163.1)">1</text>
<text x="380.4" y="172.7">2</text>
<text x="309" y="176.2">2</text>
<text x="385.9" y="185" transform="rotate(-90 385.9 185)">3</text>
<text x="301.3" y="188.6" transform="rotate(-90 301.3 188.6)">1</text>
<text x="387.7" y="191.3" transform="rotate(-90 387.7 191.3)">1</text>
<text x="301.3" y="194.8" transform="rotate(-90 301.3 194.8)">3</text>
<text x="382.2" y="200.9">2</text>
<text x="309" y="204.4">2</text>
<text x="387.7" y="213.3" transform="rotate(-90 387.7 213.3)">3</text>
<text x="301.3" y="216.8" transform="rotate(-90 301.3 216.8)">1</text>
<text x="389.5" y="219.5" transform="rotate(-90 389.5 219.5)">1</text>
<text x="301.3" y="223" transform="rotate(-90 301.3 223)">3</text>
<text x="309" y="232.7">2</text>
<text x="383.9" y="229.1">2</text>
<text x="301.3" y="245" transform="rotate(-90 301.3 245)">1</text>
<text x="389.5" y="241.5" transform="rotate(-90 389.5 241.5)">3</text>
<text x="37.4" y="250.3">1</text>
<text x="59.4" y="250.3">3</text>
<text x="70.9" y="250.3">1</text>
<text x="92.9" y="250.3">3</text>
<text x="100.9" y="250.3">1</text>
<text x="122.9" y="250.3">3</text>
<text x="129.1" y="250.3">1</text>
<text x="151.1" y="250.3">3</text>
<text x="49" y="260.1" transform="rotate(-90 49 260.1)">2</text>
<text x="82.5" y="260.1" transform="rotate(-90 82.5 260.1)">2</text>
<text x="112.5" y="260.1" transform="rotate(-90 112.5 260.1)">2</text>
<text x="140.8" y="260.1" transform="rotate(-90 140.8 260.1)">2</text>
</g>
<g font-size="3.2" fill="#00f">
<text x="361.3" y="22.6">3,3V</text>
<text x="144.4" y="26.1">GND</text>
<text x="232.6" y="24.4">3,3V</text>
<text x="273.2" y="24.4">GND</text>
<text x="76.9" y="44.3" transform="rotate(-90 76.9 44.3)">GND</text>
<text x="80.5" y="42.5" transform="rotate(-90 80.5 42.5)">VIN</text>
<text x="84" y="42.5" transform="rotate(-90 84 42.5)">D-</text>
<text x="87.6" y="43.3" transform="rotate(-90 87.6 43.3)">D+</text>
<text x="360.7" y="52.4" transform="rotate(-90 360.7 52.4)">3,3V</text>
<text x="231.9" y="54.2" transform="rotate(-90 231.9 54.2)">3,3V</text>
<text x="327.7" y="59.8">1</text>
<text x="198.9" y="61.6">1</text>
<text x="198.9" y="65.1">2</text>
<text x="202.4" y="63.3">Y4</text>
<text x="222.4" y="65.1">15</text>
<text x="327.7" y="63.3">2</text>
<text x="331.2" y="61.6">Y4</text>
<text x="331.2" y="65.1">Y6</text>
<text x="345.7" y="65.1">Y2</text>
<text x="351.2" y="63.3">15</text>
<text x="186.1" y="70.7">A0</text>
<text x="198.9" y="68.6">3</text>
<text x="202.4" y="66.9">Y6</text>
<text x="202.4" y="70.4">Z</text>
<text x="217" y="70.4">Y1</text>
<text x="217" y="66.9">Y2</text>
<text x="222.4" y="68.6">14</text>
<text x="314.9" y="69">A1</text>
<text x="327.7" y="66.9">3</text>
<text x="327.7" y="70.4">4</text>
<text x="331.2" y="68.6">Z</text>
<text x="345.7" y="68.6">Y1</text>
<text x="351.2" y="70.4">13</text>
<text x="351.2" y="66.9">14</text>
<text x="198.9" y="72.1">4</text>
<text x="198.9" y="75.7">5</text>
<text x="202.4" y="73.9">Y7</text>
<text x="202.4" y="77.4">Y5</text>
<text x="217" y="77.4">Y3</text>
<text x="217" y="73.9">Y0</text>
<text x="222.4" y="75.7">12</text>
<text x="222.4" y="72.1">13</text>
<text x="327.7" y="73.9">5</text>
<text x="327.7" y="77.4">6</text>
<text x="331.2" y="72.1">Y7</text>
<text x="331.2" y="75.7">Y5</text>
<text x="345.7" y="75.7">Y3</text>
<text x="345.7" y="72.1">Y0</text>
<text x="351.2" y="77.4">11</text>
<text x="351.2" y="73.9">12</text>
<text x="198.9" y="79.2">6</text>
<text x="198.9" y="82.7">7</text>
<text x="202.4" y="81">E</text>
<text x="216.8" y="81">S0</text>
<text x="222.4" y="82.7">10</text>
<text x="222.4" y="79.2">11</text>
<text x="233.5" y="83.9">S1</text>
<text x="233.5" y="80.4">S0</text>
<text x="327.7" y="81">7</text>
<text x="331.2" y="79.2">E</text>
<text x="331.2" y="82.7">VEE</text>
<text x="345.5" y="82.7">S1</text>
<text x="345.5" y="79.2">S0</text>
<text x="351.2" y="81">10</text>
<text x="362.3" y="78.7">S0</text>
<text x="362.3" y="82.2">S1</text>
<text x="202.4" y="84.5">VEE</text>
<text x="216.8" y="88">S2</text>
<text x="216.8" y="84.5">S1</text>
<text x="222.4" y="86.3">9</text>
<text x="233.5" y="87.5">S2</text>
<text x="345.5" y="86.3">S2</text>
<text x="351.2" y="84.5">9</text>
<text x="362.3" y="85.7">S2</text>
<text x="65.1" y="98.4">GND</text>
<text x="130.8" y="98.2">VIN</text>
<text x="325.8" y="101" transform="rotate(-90 325.8 101)">GND</text>
<text x="129.2" y="105.3">3,3V</text>
<text x="195.3" y="102.7" transform="rotate(-90 195.3 102.7)">GND</text>
<text x="67.6" y="109.2">S0</text>
<text x="67.6" y="112.7">S1</text>
<text x="67.6" y="116.2">S2</text>
<text x="129.3" y="118.9">A6</text>
<text x="65.4" y="120.1">D5</text>
<text x="65.4" y="123.6">D6</text>
<text x="129.3" y="125.9">A4</text>
<text x="129.3" y="122.4">A5</text>
<text x="65.4" y="127.2">D7</text>
<text x="129.3" y="129.5">A3</text>
<text x="129.3" y="136.5">A1</text>
<text x="129.3" y="133">A2</text>
<text x="363.1" y="137.2">3,3V</text>
<text x="129.3" y="140">A0</text>
<text x="129.7" y="143.6">D13</text>
<text x="274.9" y="139">GND</text>
<text x="240.8" y="144.1" transform="rotate(-90 240.8 144.1)">3,3V</text>
<text x="163.8" y="153.1">GND</text>
<text x="207.7" y="151.5">1</text>
<text x="207.7" y="155">2</text>
<text x="211.2" y="153.3">Y4</text>
<text x="231.2" y="155">15</text>
<text x="188.9" y="160.7">D5</text>
<text x="207.7" y="158.6">3</text>
<text x="211.2" y="156.8">Y6</text>
<text x="211.2" y="160.3">Z</text>
<text x="225.8" y="160.3">Y1</text>
<text x="225.8" y="156.8">Y2</text>
<text x="231.2" y="158.6">14</text>
<text x="18.9" y="162.6" transform="rotate(-90 18.9 162.6)">GND</text>
<text x="99.9" y="166.1" transform="rotate(-90 99.9 166.1)">D+</text>
<text x="105.2" y="166.1" transform="rotate(-90 105.2 166.1)">D-</text>
<text x="207.7" y="162.1">4</text>
<text x="207.7" y="165.6">5</text>
<text x="211.2" y="163.9">Y7</text>
<text x="211.2" y="167.4">Y5</text>
<text x="225.8" y="167.4">Y3</text>
<text x="225.8" y="163.9">Y0</text>
<text x="231.2" y="165.6">12</text>
<text x="231.2" y="162.1">13</text>
<text x="362.5" y="167.1" transform="rotate(-90 362.5 167.1)">3,3V</text>
<text x="207.7" y="169.2">6</text>
<text x="207.7" y="172.7">7</text>
<text x="211.2" y="170.9">E</text>
<text x="225.6" y="170.9">S0</text>
<text x="231.2" y="172.7">10</text>
<text x="231.2" y="169.2">11</text>
<text x="242.3" y="170.4">S0</text>
<text x="242.3" y="173.9">S1</text>
<text x="211.2" y="174.4">VEE</text>
<text x="225.6" y="178">S2</text>
<text x="225.6" y="174.4">S1</text>
<text x="231.2" y="176.2">9</text>
<text x="242.3" y="177.4">S2</text>
<text x="329.4" y="174.4">1</text>
<text x="329.4" y="178">2</text>
<text x="332.9" y="176.2">Y4</text>
<text x="332.9" y="179.7">Y6</text>
<text x="347.5" y="179.7">Y2</text>
<text x="353" y="178">15</text>
<text x="262.3" y="182.1" transform="rotate(-90 262.3 182.1)">GND</text>
<text x="316.6" y="183.6">A2</text>
<text x="329.4" y="181.5">3</text>
<text x="329.4" y="185">4</text>
<text x="332.9" y="183.3">Z</text>
<text x="347.5" y="183.3">Y1</text>
<text x="353" y="185">13</text>
<text x="353" y="181.5">14</text>
<text x="329.4" y="188.6">5</text>
<text x="332.9" y="186.8">Y7</text>
<text x="332.9" y="190.3">Y5</text>
<text x="347.5" y="190.3">Y3</text>
<text x="347.5" y="186.8">Y0</text>
<text x="353" y="188.6">12</text>
<text x="60.1" y="194.2">D13</text>
<text x="204.1" y="192.7" transform="rotate(-90 204.1 192.7)">GND</text>
<text x="329.4" y="192.1">6</text>
<text x="329.4" y="195.6">7</text>
<text x="332.9" y="193.9">E</text>
<text x="332.9" y="197.4">VEE</text>
<text x="347.3" y="197.4">S1</text>
<text x="347.3" y="193.9">S0</text>
<text x="353" y="195.6">10</text>
<text x="353" y="192.1">11</text>
<text x="364" y="193.3">S0</text>
<text x="364" y="196.8">S1</text>
<text x="60.1" y="201.3">D7</text>
<text x="181" y="199.5" transform="rotate(-90 181 199.5)">GND</text>
<text x="242.5" y="200.6" transform="rotate(-90 242.5 200.6)">3,3V</text>
<text x="347.3" y="200.9">S2</text>
<text x="353" y="199.1">9</text>
<text x="364" y="200.4">S2</text>
<text x="209.5" y="208">1</text>
<text x="213" y="209.7">Y4</text>
<text x="107.1" y="215.6" transform="rotate(-90 107.1 215.6)">GND</text>
<text x="209.5" y="211.5">2</text>
<text x="209.5" y="215">3</text>
<text x="213" y="213.3">Y6</text>
<text x="227.6" y="213.3">Y2</text>
<text x="233" y="215">14</text>
<text x="233" y="211.5">15</text>
<text x="327.6" y="215.6" transform="rotate(-90 327.6 215.6)">GND</text>
<text x="167.7" y="217.1">D6</text>
<text x="209.5" y="218.5">4</text>
<text x="213" y="216.8">Z</text>
<text x="213" y="220.3">Y7</text>
<text x="227.6" y="220.3">Y0</text>
<text x="227.6" y="216.8">Y1</text>
<text x="233" y="218.5">13</text>
<text x="209.5" y="222.1">5</text>
<text x="209.5" y="225.6">6</text>
<text x="213" y="223.8">Y5</text>
<text x="213" y="227.4">E</text>
<text x="227.3" y="227.4">S0</text>
<text x="227.6" y="223.8">Y3</text>
<text x="233" y="225.6">11</text>
<text x="233" y="222.1">12</text>
<text x="244.1" y="226.8">S0</text>
<text x="209.5" y="229.1">7</text>
<text x="213" y="230.9">VEE</text>
<text x="227.3" y="230.9">S1</text>
<text x="233" y="232.7">9</text>
<text x="233" y="229.1">10</text>
<text x="244.1" y="233.9">S2</text>
<text x="244.1" y="230.3">S1</text>
<text x="22.7" y="237.8">3,3V</text>
<text x="182.9" y="238.6" transform="rotate(-90 182.9 238.6)">GND</text>
<text x="227.3" y="234.4">S2</text>
<text x="265.8" y="238.6" transform="rotate(-90 265.8 238.6)">GND</text>
<text x="160.5" y="242.9">GND</text>
<text x="205.9" y="249.1" transform="rotate(-90 205.9 249.1)">GND</text>
<text x="51" y="277" transform="rotate(-90 51 277)">A3</text>
<text x="84.5" y="277" transform="rotate(-90 84.5 277)">A4</text>
<text x="114.5" y="277" transform="rotate(-90 114.5 277)">A5</text>
<text x="142.7" y="277" transform="rotate(-90 142.7 277)">A6</text>
</g>
<g font-size="3.2" fill="#000080">
<text x="257.5" y="34.9">P6</text>
<text x="294.1" y="34.8">P2</text>
<text x="386.3" y="33.1">P19</text>
<text x="165.3" y="39.7">B5K</text>
<text x="165.3" y="36.5">P10</text>
<text x="257.5" y="37.8">B5K</text>
<text x="294.1" y="37.9">B5K</text>
<text x="386.3" y="36">B5K</text>
<text x="209.6" y="53.4">IC1</text>
<text x="338.3" y="51.7">IC2</text>
<text x="209.6" y="56.6">74HC4051</text>
<text x="338.3" y="54.9">74HC4051</text>
<text x="388.1" y="59.6">P18</text>
<text x="88.9" y="63.5">USB Device</text>
<text x="165.3" y="64.7">P11</text>
<text x="259.3" y="64.3">B5K</text>
<text x="259.3" y="61.3">P7</text>
<text x="294.1" y="63">P1</text>
<text x="388.1" y="62.5">B5K</text>
<text x="165.3" y="67.9">B5K</text>
<text x="294.1" y="66.1">B5K</text>
<text x="261.1" y="89.5">P12</text>
<text x="389.8" y="87.8">P17</text>
<text x="100.5" y="90.5">U1</text>
<text x="165.3" y="93">P13</text>
<text x="261.1" y="92.5">B5K</text>
<text x="294.1" y="94.4">B5K</text>
<text x="294.1" y="91.2">P8</text>
<text x="389.8" y="90.7">B5K</text>
<text x="165.3" y="96.1">B5K</text>
<text x="262.8" y="117.8">P9</text>
<text x="294.1" y="119.4">P4</text>
<text x="391.6" y="118.9">B5K</text>
<text x="391.6" y="116">P5</text>
<text x="31.7" y="121.4">D2</text>
<text x="165.3" y="124.4">B5K</text>
<text x="165.3" y="121.2">P3</text>
<text x="262.8" y="120.7">B5K</text>
<text x="294.1" y="122.6">B5K</text>
<text x="26.5" y="130.2">D4</text>
<text x="67" y="131.9">R2</text>
<text x="72.3" y="131.9">1K</text>
<text x="101.8" y="129" transform="rotate(-90 101.8 129)">Teensy LC</text>
<text x="31.7" y="137.2">D1</text>
<text x="67" y="135.4">R4</text>
<text x="72.3" y="135.4">1K</text>
<text x="26.5" y="140.8">D5</text>
<text x="67" y="139">R1</text>
<text x="67" y="142.5">R5</text>
<text x="72.3" y="139">1K</text>
<text x="72.3" y="142.5">1K</text>
<text x="218.4" y="143.4">IC4</text>
<text x="31.7" y="147.8">D3</text>
<text x="67" y="146">R3</text>
<text x="72.3" y="146">1K</text>
<text x="218.4" y="146.6">74HC4051</text>
<text x="295.8" y="149.4">P15</text>
<text x="388.1" y="147.8">P20</text>
<text x="181.7" y="151.4">S5</text>
<text x="252.2" y="154.9">S3</text>
<text x="295.8" y="152.6">B5K</text>
<text x="388.1" y="150.7">B5K</text>
<text x="252.2" y="158.4">S1</text>
<text x="252.2" y="161.9">S2</text>
<text x="174.6" y="167.2">R6</text>
<text x="179.9" y="167.2">10K</text>
<text x="252.2" y="165.5">S4</text>
<text x="340.1" y="166.3">IC3</text>
<text x="340.1" y="169.5">74HC4051</text>
<text x="295.8" y="177.6">P16</text>
<text x="389.8" y="177.2">B5K</text>
<text x="389.8" y="174.2">P25</text>
<text x="295.8" y="180.8">B5K</text>
<text x="93.5" y="191.9">SW7</text>
<text x="93.5" y="199">SW9</text>
<text x="220.2" y="203">74HC4051</text>
<text x="220.2" y="199.8">IC5</text>
<text x="391.6" y="202.4">P24</text>
<text x="183.4" y="207.8">SW1</text>
<text x="295.8" y="209">B5K</text>
<text x="295.8" y="205.8">P22</text>
<text x="391.6" y="205.4">B5K</text>
<text x="183.4" y="211.3">SW3</text>
<text x="254" y="211.3">SW8</text>
<text x="254" y="214.8">SW6</text>
<text x="181.7" y="221.9">SW10</text>
<text x="183.4" y="218.4">SW2</text>
<text x="254" y="218.4">SW5</text>
<text x="254" y="221.9">SW4</text>
<text x="393.3" y="233.6">B5K</text>
<text x="393.3" y="230.7">P23</text>
<text x="295.8" y="237.2">B5K</text>
<text x="295.8" y="234.1">P21</text>
<text x="46.5" y="250.3">B5K</text>
<text x="46.5" y="247.1">P26</text>
<text x="80" y="250.3">B5K</text>
<text x="80" y="247.1">P27</text>
<text x="110" y="250.3">B5K</text>
<text x="110" y="247.1">P28</text>
<text x="138.2" y="250.3">B5K</text>
<text x="138.2" y="247.1">P14</text>
</g>
<g font-size="3.2" fill="#f00">
<text x="351.2" y="59.8">16</text>
<text x="214.3" y="63.3">VCC</text>
<text x="222.4" y="61.6">16</text>
<text x="343.1" y="61.6">VCC</text>
<text x="223.2" y="153.3">VCC</text>
<text x="231.2" y="151.5">16</text>
<text x="344.9" y="176.2">VCC</text>
<text x="353" y="174.4">16</text>
<text x="224.9" y="209.7">VCC</text>
<text x="233" y="208">16</text>
</g>
<g font-size="3.2">
<text x="198.9" y="86.3">8</text>
<text x="202.4" y="88">GND</text>
<text x="327.7" y="84.5">8</text>
<text x="331.2" y="86.3">GND</text>
<text x="207.7" y="176.2">8</text>
<text x="211.2" y="178">GND</text>
<text x="329.4" y="199.1">8</text>
<text x="332.9" y="200.9">GND</text>
<text x="209.5" y="232.7">8</text>
<text x="213" y="234.4">GND</text>
</g>
<g font-size="2.1" fill="#a54b4b">
<text x="84" y="58.1" transform="rotate(-90 84 58.1)">D-</text>
<text x="87.5" y="58.8" transform="rotate(-90 87.5 58.8)">D+</text>
<text x="76.9" y="60.5" transform="rotate(-90 76.9 60.5)">GND</text>
<text x="80.4" y="61.6" transform="rotate(-90 80.4 61.6)">VBUS</text>
</g>
</svg>
